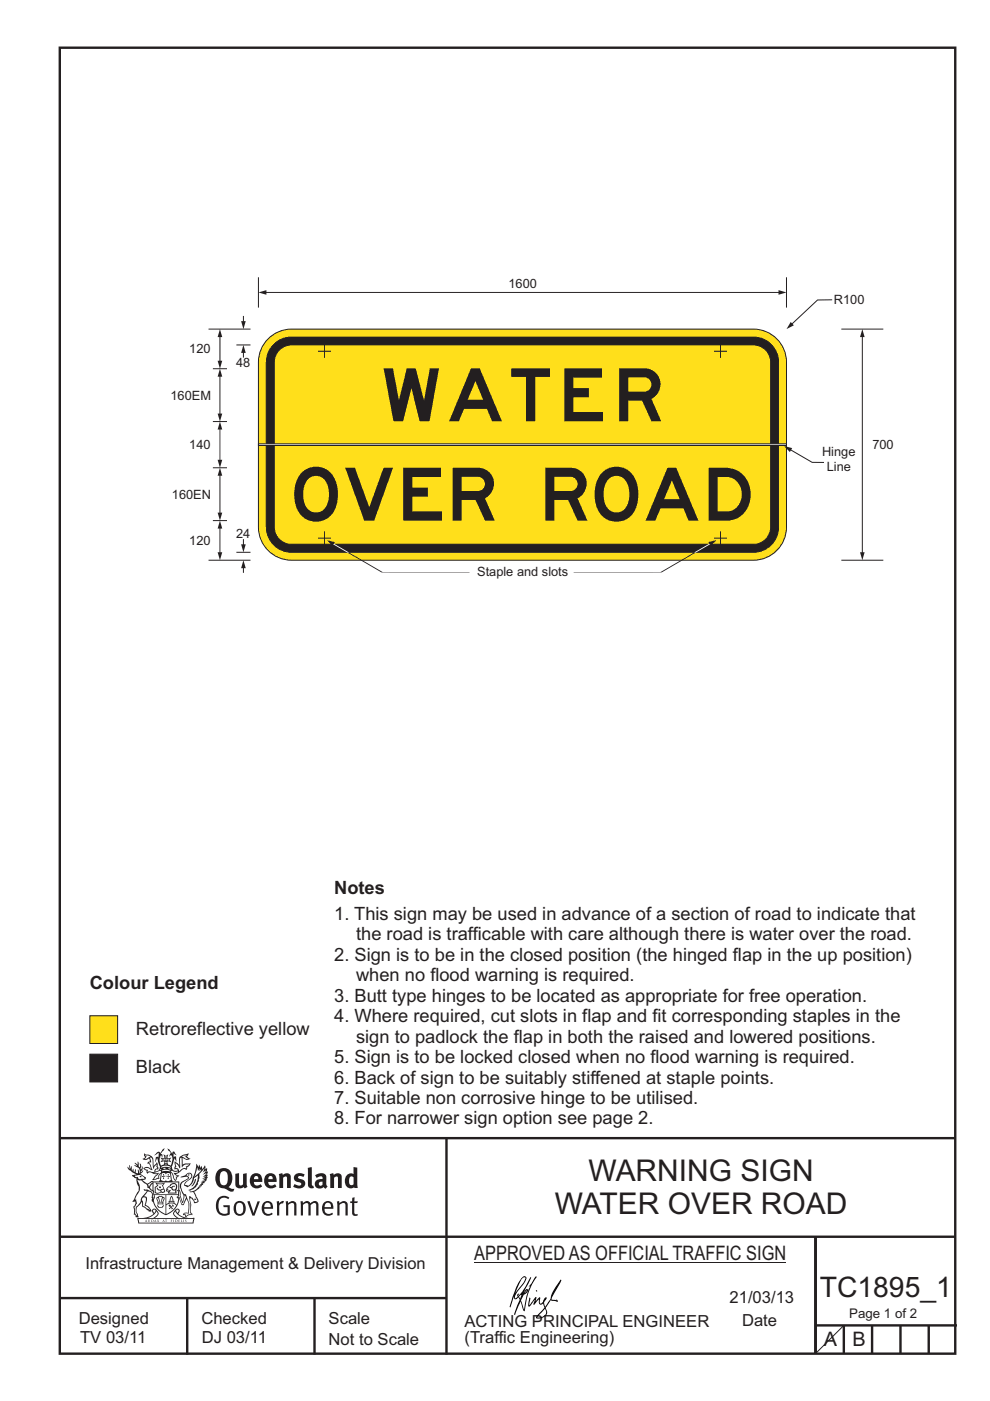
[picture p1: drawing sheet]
<svg xmlns="http://www.w3.org/2000/svg" width="210mm" height="297mm" viewBox="0 0 210 297" stroke-linecap="round" stroke-linejoin="round" font-family="sans-serif">
<g fill="none" stroke="#231f20" stroke-width=".51">
<path d="M12.7 10.1h189.9v276.9h-189.9zM12.7 241.3h189.9M94.7 241.4v45.8M12.7 275.2h82M12.7 262.2h190.1M39.7 275.2v12M66.7 275.2v12M173 262.2v24.8M173 281h30M179 281v6M185 281v6M191 281v6"/>
<path d="M197 281v6"/>
</g>
<path d="M100.6 267.7h66.2" fill="none" stroke="#231f20" stroke-width=".21"/>
<path d="M19.1 215.4h5.8v5.8h-5.8z" fill-rule="evenodd" fill="#ffdf1b" stroke="#231f20" stroke-width=".21"/>
<path d="M19.1 223.5h5.8v5.9h-5.8z" fill-rule="evenodd" fill="#231f20" stroke="#231f20" stroke-width=".21"/>
<path d="M56.5 72.2a7 7 0 0 1 5.3-2.4h98a7 7 0 0 1 7 7v35a7 7 0 0 1-7 7h-98a7 7 0 0 1-7-7v-35a7 7 0 0 1 1.7-4.6z" fill-rule="evenodd" fill="#ffdf1b" stroke="#231f20" stroke-width=".21"/>
<path d="M58.1 73a5.3 5.3 0 0 1 3.7-1.5h98a5.3 5.3 0 0 1 5.3 5.3v35a5.3 5.3 0 0 1-5.3 5.3h-98a5.3 5.3 0 0 1-5.3-5.3v-35a5.3 5.3 0 0 1 1.6-3.8z" fill-rule="evenodd" fill="#231f20" stroke="#231f20" stroke-width=".21"/>
<path d="M59.2 74.2a3.6 3.6 0 0 1 2.6-1.1h98a3.7 3.7 0 0 1 3.7 3.7v35a3.7 3.7 0 0 1-3.7 3.6h-98a3.7 3.7 0 0 1-3.6-3.6v-35a3.6 3.6 0 0 1 1-2.6z" fill-rule="evenodd" fill="#ffdf1b" stroke="#231f20" stroke-width=".21"/>
<path d="M176.5 63.6h-3.1l-5.5 5.1" fill="none" stroke="#231f20" stroke-width=".21"/>
<path d="M167.7 68.3l.7 .7-1.6 .8z" fill="#231f20"/>
<path d="M54.8 58.8v6.4M56.4 62h108.9" fill="none" stroke="#231f20" stroke-width=".21"/>
<g fill="#231f20">
<path d="M54.8 62l1.7-.5v1z"/>
<path d="M165.1 61.5l1.7 .5-1.7 .5z"/>
</g>
<path d="M166.8 58.8v6.4M167.7 95.4l4.6 2.6h2.5" fill="none" stroke="#231f20" stroke-width=".21"/>
<path d="M166.3 94.6l1.7 .4-.5 .8z" fill="#231f20"/>
<path d="M178.5 69.8h8.9M182.9 71.3v45.9M178.5 118.8h8.9" fill="none" stroke="#231f20" stroke-width=".21"/>
<g fill="#231f20">
<path d="M182.4 117.1h1l-.5 1.7z"/>
<path d="M182.9 69.8l.5 1.7h-1z"/>
</g>
<path d="M45.2 78.2h2.9M46.6 71.3v5.3M45.2 99.2h2.9M45.2 89.4h2.9" fill="none" stroke="#231f20" stroke-width=".21"/>
<g fill="#231f20">
<path d="M46.7 69.8l.4 1.7h-.9z"/>
<path d="M46.2 76.5h.9l-.4 1.7z"/>
</g>
<path d="M44.2 69.8h8.9M50.1 73.1h3M51.6 74.7v1.1" fill="none" stroke="#231f20" stroke-width=".21"/>
<path d="M51.6 73.1l.5 1.7h-1z" fill="#231f20"/>
<path d="M46.6 90.9v6.7M45.2 110.4h2.9" fill="none" stroke="#231f20" stroke-width=".21"/>
<g fill="#231f20">
<path d="M46.7 89.4l.4 1.7h-.9z"/>
<path d="M46.2 97.5h.9l-.4 1.7z"/>
</g>
<path d="M46.7 100.7v8.1" fill="none" stroke="#231f20" stroke-width=".21"/>
<g fill="#231f20">
<path d="M46.2 108.7h.9l-.4 1.7z"/>
<path d="M46.7 99.2l.4 1.7h-.9z"/>
</g>
<path d="M46.7 111.9v5.3" fill="none" stroke="#231f20" stroke-width=".21"/>
<g fill="#231f20">
<path d="M46.7 110.4l.4 1.7h-.9z"/>
<path d="M46.2 117.1h.9l-.4 1.7z"/>
</g>
<path d="M46.6 79.7v8.1" fill="none" stroke="#231f20" stroke-width=".21"/>
<g fill="#231f20">
<path d="M46.2 87.7h.9l-.4 1.7z"/>
<path d="M46.7 78.2l.4 1.7h-.9z"/>
</g>
<path d="M50.1 117.1h3M51.6 114.3v1.3" fill="none" stroke="#231f20" stroke-width=".21"/>
<path d="M51.1 115.4h1l-.5 1.7z" fill="#231f20"/>
<path d="M51.6 67v1.2M44.2 118.8h8.9" fill="none" stroke="#231f20" stroke-width=".21"/>
<path d="M51.1 68.1h1l-.5 1.7z" fill="#231f20"/>
<path d="M51.6 120.3v1.2" fill="none" stroke="#231f20" stroke-width=".21"/>
<path d="M51.6 118.8l.5 1.7h-1z" fill="#231f20"/>
<path d="M54.8 94.1h112v.4h-112z" fill-rule="evenodd" fill="#fff" stroke="#231f20" stroke-width=".21"/>
<path d="M67.4 74.5h2.8M68.8 73.1v2.8M151.4 74.5h2.8M152.8 73.1v2.8M67.4 114.1h2.8M68.8 112.7v2.8M70.7 115.3l10.3 6h18.6M151.4 114.1h2.8M152.8 112.7v2.8" fill="none" stroke="#231f20" stroke-width=".21"/>
<path d="M69.3 114.5l1.7 .4-.5 .9z" fill="#231f20"/>
<path d="M70.8 115.3l3.1 1.9" fill="none" stroke="#fff" stroke-width=".21"/>
<path d="M150.6 115.3l-10.4 6h-18.5" fill="none" stroke="#231f20" stroke-width=".21"/>
<path d="M150.2 114.9l1.7-.4-1.2 1.3z" fill="#231f20"/>
<path d="M150.5 115.3l-3.1 1.9" fill="none" stroke="#fff" stroke-width=".21"/>
<g fill="#231f20">
<path d="M47 248.5a2.55 2.55 0 0 0 0 2.7l.3 .1a.81 .81 0 0 0 1-.9v-.6a1.04 1.04 0 0 0-1.1-1.5zM46.3 248.1a1.82 1.82 0 0 1 2.1-.2 1.82 1.82 0 0 1 .9 1.9 2.29 2.29 0 0 1-.8 1.9l.7 .3h.5l-.2 .6a2.87 2.87 0 0 1-2-.7 2.12 2.12 0 0 1-1.7-3.1z" fill-rule="evenodd"/>
<path d="M49.9 248.9l.8-.2v2a.46 .46 0 0 0 .2 .6 .46 .46 0 0 0 .7-.2v-2.2l.7-.2v2.4l.2 .5-.6 .4-.2-.3a1.02 1.02 0 0 1-1.2 .2 1.02 1.02 0 0 1-.6-1.1z" fill-rule="evenodd"/>
<path d="M54 249.5l-.1 .5h.9a.49 .49 0 0 0-.2-.6 .49 .49 0 0 0-.6 .1zM53.4 249.2a1.34 1.34 0 0 1 1.6-.3 1.34 1.34 0 0 1 .6 1.5v.2h-1.7a.77 .77 0 0 0 .5 .8 .77 .77 0 0 0 .9-.3l.3 .4a1.59 1.59 0 0 1-2.1 .2 1.59 1.59 0 0 1-.4-2z" fill-rule="evenodd"/>
<path d="M57 249.5l-.1 .5h.9a.49 .49 0 0 0-.2-.6 .49 .49 0 0 0-.6 .1zM56.4 249.2a1.34 1.34 0 0 1 1.6-.3 1.34 1.34 0 0 1 .7 1.5v.2h-1.8a.77 .77 0 0 0 .5 .8 .77 .77 0 0 0 .9-.3l.3 .4a1.59 1.59 0 0 1-2 .2 1.59 1.59 0 0 1-.5-2z" fill-rule="evenodd"/>
<path d="M59.1 248.9l.8-.2 .1 .4a.95 .95 0 0 1 1-.3 .95 .95 0 0 1 .7 .8v2.3h-.8v-2.3a.46 .46 0 0 0-.8 .1v2.2h-.9z" fill-rule="evenodd"/>
<path d="M62.5 249.1a1.75 1.75 0 0 1 2.1-.1l-.2 .5-.6-.2a.43 .43 0 0 0-.6 .3l.4 .3a1.04 1.04 0 0 1 1.2 1.2 1.04 1.04 0 0 1-1.4 .9l-1.2-.4 .3-.6 1 .4 .4-.4a.88 .88 0 0 0-1-.5l-.4-.2-.1-.4z" fill-rule="evenodd"/>
<path d="M65.3 247.6l.8-.2 .1 3.8 .2 .2 .2 .5a.88 .88 0 0 1-1-.1 .88 .88 0 0 1-.3-1z" fill-rule="evenodd"/>
<path d="M67.8 250.6a.43 .43 0 0 0-.1 .7 .43 .43 0 0 0 .7-.1v-.7zM66.8 249.2a1.7 1.7 0 0 1 2.4 .1v1.8l.3 .4-.4 .5-.5-.3a1.03 1.03 0 0 1-1.7-.2 1.03 1.03 0 0 1 .8-1.5h.7v-.4a.8 .8 0 0 0-1.2 .1z" fill-rule="evenodd"/>
<path d="M69.9 248.9l.8-.2 .1 .4a.95 .95 0 0 1 1-.3 .95 .95 0 0 1 .7 .8v2.3h-.8v-2.3a.46 .46 0 0 0-.8 .1v2.2h-.8z" fill-rule="evenodd"/>
<path d="M74.3 249.5a1.48 1.48 0 0 0 0 1.7l.4 .1 .3-.2v-1.5l-.3-.2zM75 247.4l.8 .2 .1 4.3h-.7l-.1-.2a1.26 1.26 0 0 1-1.4 0 1.26 1.26 0 0 1-.6-1.3 1.29 1.29 0 0 1 .5-1.3 1.29 1.29 0 0 1 1.4-.2z" fill-rule="evenodd"/>
<path d="M46.4 253.9a1.72 1.72 0 0 1 2.2 0l-.2 .3a1.24 1.24 0 0 0-1.4-.1 1.24 1.24 0 0 0-.7 1.3 1.49 1.49 0 0 0 1.3 2l.7-.2v-1.3h-.9l-.1-.4h1.4v2a1.93 1.93 0 0 1-2.2-.1 1.93 1.93 0 0 1-.7-2.2l.2-.7z" fill-rule="evenodd"/>
<path d="M50.3 255.2a1.65 1.65 0 0 0 .3 2.2 .99 .99 0 0 0 1-1.5 .78 .78 0 0 0-.4-.8 .78 .78 0 0 0-.9 .1zM50 254.9a1.33 1.33 0 0 1 1.6-.1 1.33 1.33 0 0 1 .5 1.5 1.31 1.31 0 0 1-1.3 1.5 1.31 1.31 0 0 1-1.3-1.6l.1-.5z" fill-rule="evenodd"/>
<path d="M52.5 254.7l.4-.1 .9 2.6 .8-2.5h.5l-1.1 3h-.5z" fill-rule="evenodd"/>
<path d="M56.2 255.2l-.2 .7h1.4a.7 .7 0 0 0-.3-.8 .7 .7 0 0 0-.9 .1zM55.9 255a1.22 1.22 0 0 1 1.5-.2 1.22 1.22 0 0 1 .5 1.5h-1.9a.93 .93 0 0 0 .5 1 .93 .93 0 0 0 1.2-.2l.1 .3a1.43 1.43 0 0 1-1.7 .1 1.43 1.43 0 0 1-.6-1.7z" fill-rule="evenodd"/>
<path d="M58.7 254.8l.4-.2 .1 .5 .4-.3 .6-.2-.2 .6a.66 .66 0 0 0-.8 .6v1.9h-.4z" fill-rule="evenodd"/>
<path d="M60.6 254.8l.4-.2 .1 .5a.94 .94 0 0 1 1-.4 .94 .94 0 0 1 .8 .7v2.3h-.5l-.1-2.5a.81 .81 0 0 0-1.2 .3v2.2h-.4z" fill-rule="evenodd"/>
<path d="M63.7 254.7l.5-.1 .1 .5 .4-.3a.78 .78 0 0 1 1.1 .3 .9 .9 0 0 1 1-.5 .9 .9 0 0 1 .7 .8v2.3h-.4l-.1-2.5a.67 .67 0 0 0-1.1 .3v2.2h-.5v-2.4l-.4-.2-.7 .4v2.2h-.5z" fill-rule="evenodd"/>
<path d="M69 255.2l-.2 .7h1.4a.7 .7 0 0 0-.3-.8 .7 .7 0 0 0-.9 .1zM68.7 255a1.22 1.22 0 0 1 1.5-.2 1.22 1.22 0 0 1 .5 1.5h-1.9a.93 .93 0 0 0 .5 1 .93 .93 0 0 0 1.2-.2l.1 .3a1.44 1.44 0 0 1-1.7 .1 1.44 1.44 0 0 1-.6-1.7z" fill-rule="evenodd"/>
<path d="M71.4 254.8l.5-.2 .1 .5a.94 .94 0 0 1 1-.4 .94 .94 0 0 1 .7 .7v2.3h-.4l-.1-2.5a.81 .81 0 0 0-1.2 .3v2.2h-.5z" fill-rule="evenodd"/>
<path d="M74.7 254l.5-.2v.9h.7l-.1 .4h-.7l.1 2.2 .1 .1h.5l.1 .3a.75 .75 0 0 1-1.2-.6v-2h-.4v-.4h.4z" fill-rule="evenodd"/>
<path d="M30.8 244.9l1.1 .3-.9 .5h-.4l.5-.5zM31.8 245.5l.2-.1a2.44 2.44 0 0 1 .4 2l.1 .4 .7-1-.1 .6 .3 .3a.57 .57 0 0 0-.6 .8l-1-.2-.5 .2 .1-.5-.7-.2 .6-.2 1 .5 .1-.1-.6-1.3-.2-.1 .5-.1zM30.7 244.5l-.2 .4 .3 .4-.6 .4a1.04 1.04 0 0 0 1.4-.1l.2 .7h-.4l-.2 .4a.94 .94 0 0 1 .9 1.1l-.2-.1a1.16 1.16 0 0 0-1.5-.1l.3 .4 .4 .2 .1 .5 .2 .2v-.2a.94 .94 0 0 1 1.1 .2h.9l-1.2 1.2a1.13 1.13 0 0 0 1.2-.2l.4-.1-.1-.4 .5-.7a.83 .83 0 0 0-.6 1.1l-.3-.1-.7 .3 1.1-1.4-.5 .2-.5-.1 1.3-.5-.2-.2-.8 .4v-.3l.2-.2 .3 .1 .1-.3-.2-.4v-.6l-.2-.3-.6 .9v-.7a1.42 1.42 0 0 0-1.7-1.8z" fill-rule="evenodd"/>
<path d="M38.5 245.3l.5-.3 .7-.1-.6 .3 .8 .5h-.3zM38.3 245.5h.2l.1 2a1.69 1.69 0 0 1 1.5-.7l-.7 .5 .1 .5a1.1 1.1 0 0 0-1.5 .6l-.1-.5-.2-.2h-.5l.2-.4-.2-.7a1.42 1.42 0 0 1 .8 1.1l.2-.1zM37.1 246.2l.1 1-.2 .3v.5l.6-.1 .1 .2a.96 .96 0 0 1-1.1-.1l-.1 .1a1.06 1.06 0 0 0 1.3 .2v.1a.72 .72 0 0 1-1 .2l.3 .5 .6 .3-.4 .1-.1 .7-.3-.4-.3-1.1-.4-.4 .4 .9a1.54 1.54 0 0 0 .6 1.2l.2-.3a.58 .58 0 0 1 .5-.7l.1-.2h-.3l-.4-.3 .9-.5a.93 .93 0 0 1 1.1-.5l.1 .2 .2-.1 .1-.5a.99 .99 0 0 0 .7-.9l-1.3 .1-.4 .3v-1.5l.9 .4 .8-.3h-.3l-.5-.4 .4-.7-.7 .2a1.46 1.46 0 0 0-1.3 2.1v.4l-.2-.4z" fill-rule="evenodd"/>
<path d="M35.6 248.9l.2 .1-.1 .4h.3l-.3 .1v.5l-.1-.6h-.3l.3-.1z" fill-rule="evenodd"/>
<path d="M34.6 248.9l.2 .1-.1 .3 .4 .1h-.4v.6l-.1-.5-.3-.1h.3z" fill-rule="evenodd"/>
<path d="M34.3 248.8a.57 .57 0 0 1 .9 .2 .57 .57 0 0 1 .9-.2l.2 1.4-.2 .1a.57 .57 0 0 1-.9-.1 .69 .69 0 0 1-1.1 0zM34.2 248.1l-.3 2.1-.2 .4h2.9l-.1-.4-.3-2.1h-.2v.3l-.8-.1-.9 .1 .1-.3z" fill-rule="evenodd"/>
<path d="M34.2 252.4a.3 .3 0 0 0 .6 0 .3 .3 0 0 0-.6 0zM33.3 251l.3 .3-.3 .3a.79 .79 0 0 0 0 1.3l.8-.2-.1-.3a.55 .55 0 0 1-.7-.6h.1l.1 .3 .4 .1 .8-.2-.4-.7 .4-.3-.7 .1zM33 250.7l1.1 .2 .9-.2-.4 .7 .4 1.1a.56 .56 0 0 1-.8 .3l-.2 .1a.73 .73 0 0 1-.9 .1 .73 .73 0 0 1-.3-.9v-.4l.5-.4z" fill-rule="evenodd"/>
<path d="M35.6 251.9l.7-.5a.58 .58 0 0 1 1-.1 .58 .58 0 0 1-.5 .9l-.2-.3a.43 .43 0 0 1 .6-.3v-.1a.57 .57 0 0 0-.8 .2l-.2-.1-.3 .2 .4 .1a.55 .55 0 0 0 .9 .5v.5h-1.3l.3-.4-.1-.2-.6 .1 .2-.2-.2-.1zM35.4 251.8l-.1 .2a.39 .39 0 0 0 .2 .7l.3-.1-.2 .5h1.9l-.1-.8a.86 .86 0 0 0-.1-1.4 .86 .86 0 0 0-1.3 .4z" fill-rule="evenodd"/>
<path d="M36 254.8h.8v.2h-.8zM36.4 253.8l.2 .8h-.4zM36.4 253.5l-.3 .5-.1 .6h-.2v.4l-.7 .4 .1 .2a1.48 1.48 0 0 1 2.2 .1l.2-.1-.6-.5v-.5h-.2l-.1-.6z" fill-rule="evenodd"/>
<path d="M35.8 255.4l.3 .1 .2 .3 .3-.2-.2-.2a.38 .38 0 0 1 .4 .5l-.1-.2-.3 .3 .3 .2-.3 .2-.1-.3-.4 .3-.1-.2 .4-.3-.2-.1-.1 .1z" fill-rule="evenodd"/>
<path d="M34.5 254h.2v.2l-.3 .6h-.1zM33.6 255.3h.9v.2a.55 .55 0 0 1-.8 .4v-.2h-.2zM33.4 254h.2l.2 .8h-.2zM33.6 255h.8l.1 .1-.8 .1zM33.8 253.7h.5l-.2 1.1h-.2zM33.3 253.8l-.1 .3 .3 1.2a.48 .48 0 0 0-.1 .5 .48 .48 0 0 0 .4 .3l.6-.1a.49 .49 0 0 0 .2-.7l.3-1.2-.1-.3a1.42 1.42 0 0 0-1.5 0z" fill-rule="evenodd"/>
<path d="M33.6 251.6h.5l.1 .3h-.4z" fill-rule="evenodd"/>
<path d="M41.3 250.1l.3-.2-.2 .9-.6 .7h-.2l.5-.7z" fill-rule="evenodd"/>
<path d="M39.7 249l.3-.2 .5 .2a.88 .88 0 0 1-.6 1.1 1.22 1.22 0 0 0-.8 1.3l.5 .2a.72 .72 0 0 0 .9-.4l.5-.8 .2-.6 .8-.6v.3a2.85 2.85 0 0 1-2 2.8l.1 .1a2.13 2.13 0 0 0 1.9-1.5l-.1-.2a2.01 2.01 0 0 0 .3-1.8l1.2-1.3-.4 1 .7-.5-.7 1 .8-.4-.8 .8 .7-.1-.9 .5 .8-.1-.8 .4h.7l-.8 .3 .3 .2h-.4l.2 .4-.4-.1 .2 .3h-.4l.1 .3h-.1a2.16 2.16 0 0 1-2 1l.1 .2h.4a.76 .76 0 0 1 .7 .7l.5 1.2-.6 .2a1.45 1.45 0 0 0-1.2-1.3l.3 1.8-.1 1.9 .4 .2a1.07 1.07 0 0 0-1.2 .4v-.3l-.5-.2a.87 .87 0 0 1 1-.1l.1-.7a4.4 4.4 0 0 0-.6-3.1l-.1-.3h-.2a2.16 2.16 0 0 1-.7-2.2l.3-.3 1.2-.8a.55 .55 0 0 0-.4-.7zM37.8 252.4a.76 .76 0 0 1 .3 1.1l.6 1.6 .4-1.7 .2 .1a.61 .61 0 0 1-.1 .9l-.3 .9h-.2l-.7-1.6-.3 .1a1.18 1.18 0 0 0 .1-1.4zM41.8 247.5l.2 .8 .3-.6v.6l.3-.5a1.9 1.9 0 0 1-1.1 1.4l-.3 .3zM38.2 249.6l1.4-.1 .2 .1v.3l-.5 .3a1.26 1.26 0 0 0-1 1.9l.2 .7a1.84 1.84 0 0 1 .2 2l-.4-1.3a.96 .96 0 0 0-.4-1.3l-.4 .3a.78 .78 0 0 1-.1 1.3l.2 .2h.4l.4 1.1a.38 .38 0 0 0 .2 .4 .38 .38 0 0 0 .4-.1l.6-1.2a2.94 2.94 0 0 1 .3 2.5v.5l-.8-.1-.3 .4v.2l.4-.1 .1 .4 .2 .1a1.02 1.02 0 0 1 1.3-.5l-.1-.4-.3-.1 .2-1.7-.3-1.4 .1 .1a1.14 1.14 0 0 1 .7 .9 .63 .63 0 0 0 .9-.2 .63 .63 0 0 0-.2-.8l-.6-1.3 .9-.6 .2-.3 .2-.1v-.2h.3l-.1-.3h.4l-.1-.3 .5-.1-.2-.2 .5-.4 .1-.2-.3 .1 .5-.6-.3 .1 .3-.6-.4 .1 .4-.5v-.3l-.3 .2 .1-.6v-.3l-.4 .3-.1-.8-.5 .8-.2-.7-.2 .5-.3-.8-.1 .6-.5-.8-.1 1.4-.7 1.9a1.81 1.81 0 0 1-.9 1.4l-.6-.2a1.75 1.75 0 0 1 1.1-1.2 .75 .75 0 0 0 .1-1.3 .75 .75 0 0 0-1.2 .5z" fill-rule="evenodd"/>
<path d="M41.2 254.2l.3-.1 .1 .3h-.4z" fill-rule="evenodd"/>
<path d="M29.4 258.4h11.6l-.2 .8h-11.3zM31.3 258.2l.5-.1a2.48 2.48 0 0 0 1.4-1.3l.2 .6-.5 .5-.4 .3zM32.5 256.6l.3-.2 .2 .2-.3 .6zM37.2 256.8a2.65 2.65 0 0 0 1.8 1.4h-1.1l-.5-.3-.5-.5zM37.4 256.6l.2-.2 .3 .2-.3 .6zM29.2 258.2l.1 1.2h11.7l.3-1.1-.2-.1a4.1 4.1 0 0 1-3.3-.9l.3-.4-.1-.5a1.06 1.06 0 0 0-1.3 .9l.2 .4 .6 .5h-4.7l.3-.1a.84 .84 0 0 0 .6-.7 .84 .84 0 0 0-.5-.9l-.3-.2-.5 .1-.1 .5 .3 .4a4.2 4.2 0 0 1-3.4 .9z" fill-rule="evenodd"/>
<path d="M31 258.7l.1 .2h-.2zM31 258.6l-.3 .5 .4-.1 .2 .1z" fill-rule="evenodd"/>
<path d="M31.3 258.6h.2v.4a.25 .25 0 0 0 .3-.1 .25 .25 0 0 0-.1-.3h.1a.29 .29 0 0 1 0 .4 .29 .29 0 0 1-.4 0 .29 .29 0 0 1 0-.4z" fill-rule="evenodd"/>
<path d="M32.2 258.6a.22 .22 0 0 1 .3 .2 .22 .22 0 0 1-.3 .2zM32 258.6v.5a.33 .33 0 0 0 .5-.1 .33 .33 0 0 0 0-.4 .33 .33 0 0 0-.5 0z" fill-rule="evenodd"/>
<path d="M32.9 258.7l.1 .2h-.2zM32.9 258.6l-.2 .5 .3-.1 .2 .1z" fill-rule="evenodd"/>
<path d="M33.3 258.6h.2v.2l.3-.2-.2 .2 .2 .3-.3-.2-.1 .2h-.1l.2-.3z" fill-rule="evenodd"/>
<path d="M34.7 258.7l.1 .2h-.2zM34.7 258.6l-.3 .5 .4-.1 .2 .1z" fill-rule="evenodd"/>
<path d="M35 258.6h.4h-.1v.5h-.2l.1-.5z" fill-rule="evenodd"/>
<path d="M36.2 258.6h.3h-.2v.2h.2h-.2l.1 .3h-.2z" fill-rule="evenodd"/>
<path d="M36.7 258.6h.2v.5h-.2z" fill-rule="evenodd"/>
<path d="M37.3 258.6a.22 .22 0 0 1 .3 .2 .22 .22 0 0 1-.3 .2zM37.1 258.6v.5a.33 .33 0 0 0 .5-.1 .33 .33 0 0 0 0-.4 .33 .33 0 0 0-.5 0z" fill-rule="evenodd"/>
<path d="M37.8 258.6h.3h-.1v.2h.1h-.1v.2l.1 .1h-.3z" fill-rule="evenodd"/>
<path d="M38.3 258.6h.3l-.1 .4 .2 .1h-.4z" fill-rule="evenodd"/>
<path d="M38.9 258.6h.2v.5h-.2z" fill-rule="evenodd"/>
<path d="M39.3 258.6h.2l-.2 .1 .2 .2-.1 .2h-.1v-.2l.2 .1z" fill-rule="evenodd"/>
<path d="M34.2 247.4a1.51 1.51 0 0 1 2 .2 2.67 2.67 0 0 0-2.1 0zM35.7 247.6l.4 .2 .1 .2-.4-.1zM34.6 247.7l.4-.1 .2 .2h-.4zM34 247.9l.3 .1-.3 .1zM34.9 246.9l.3-.2 .2 .2zM34.9 245.7h.2v.4h-.2zM35 245.1l.2 .2 .2-.2-.1 .4h-.2zM35.1 246.3h.2l.1 .4-.2-.2-.2 .2zM35.3 245.7h.2v.4h-.2zM34.4 245.7l.3 .1v.2l-.3 .1 .2-.2zM35.7 245.8l.3-.1-.2 .2 .2 .2-.4-.1zM32.7 244.9l1-.5-.1 1-.2-.1-.4 .1-.2 1.1 .5-1 .2 .9a1.84 1.84 0 0 1 .3 1.7l.4 .1a2.48 2.48 0 0 1 2.2 .1l.2-.3-.2-.7 .7-1.7 .4 .6-.2-1-.2-.1-.2 .3v-.9l.6 .4-.6-.7h-.3l-.1 .4-.5-.8-.5-.3 .2 .4 .5 .6-.4 .7 .4-.3a2.06 2.06 0 0 1 0 2.2l-.6-.2-.1-.6 .1-.1 .8 .2-.4-.5 .4-.5-.7 .2-.2-.2 .2-.7-.5 .4-.5-.4 .2 .7-.2 .2-.7-.2 .4 .5-.4 .5 .7-.2 .2 .1-.2 .6-.5 .2a2.02 2.02 0 0 1 0-2.2l.3 .5-.1-.6-.3-.1 .8-1.2-.5 .3-.4 .7-.2-.3a.8 .8 0 0 0-.8 .5z" fill-rule="evenodd"/>
<path d="M29.2 250.1l.3 .2a.61 .61 0 0 1 .8 .3l.3 .2a.8 .8 0 0 1 .6 1l.4 .1 .5 .6a1 1 0 0 1 .5 1l-.1 .7v-.5h-.1a.96 .96 0 0 0-.8-1.3l-.3-.2h-.6l-.1-.1-.2 .1 .2 .3h.5l-1.1 1.4-.2 .9-.4 .6a1.33 1.33 0 0 0-.5 1.8l.2 .5a1.26 1.26 0 0 1-.5-1.4l-.1-.4a1.56 1.56 0 0 0 .4-1.7l-.3 .2 .2-.5a3.2 3.2 0 0 0 .7-3zM30.4 253.9h.4a2.06 2.06 0 0 1-.1 1.6l.7 .5 .4 .5-.6-.2-.8-.6-.1-.9a.51 .51 0 0 1 .1-.9zM28.6 249.3a1.52 1.52 0 0 1 2.1 .6l-1.1 .1-.2-.1-.2-.4-.4 .1zM27.5 247v.8l-.3-.4-.2 .1a3.1 3.1 0 0 0 2 1.5l-1 .1 .5 .6 .5 .1v1.1a1.84 1.84 0 0 1-.2 2.5l-.4 .9-.4 .4 .3 .1 .4-.1 .1 .4-.2 .5-.3 .2 .1 1.8 .2-.1 .2 .6h.2l.4-.1-.1-.5a1.3 1.3 0 0 1-.1-1.6l.8-1.1 .2 1.1 .6 .2 .4 .6 .2-.2 .2 .4 .5-.1a1.85 1.85 0 0 0-1.2-1.3l.1-.3a1.39 1.39 0 0 0 0-1.5h-.5l.5-.6a.66 .66 0 0 1 .9-.4 .66 .66 0 0 1 .3 .9l-.1 .4h.2v.1l-.2 .3 .2 .5 .2-.3a2.24 2.24 0 0 0 .1-2.2 .73 .73 0 0 1-.7-.6 .73 .73 0 0 1 .5-.8l.1-.2a.94 .94 0 0 0-.9 .8 .48 .48 0 0 1-.1-.5 .48 .48 0 0 1 .5-.3l.5-.3a.51 .51 0 0 0-.8 .2l-.5 .3-1-.8 .6-.1 .1-.5-1.1-.7 .5-.4v-.4l-.5 .5 .1-.2a.69 .69 0 0 0 .2-1.1v.5l-.3 .2 .1-1.1-.3-.2 .1 .6-.1 .2-.4-1.2v.6l-.7-.3 .6 .6-.6-.2 .2 .3a1 1 0 0 1 .8 1.5l-.2-.8v.8l-.5-.2-.1-.7-.2 .6-.2-.1v-.6l-.2 .4-.2-.2 .1-.7-.2 .5z" fill-rule="evenodd"/>
<path d="M29.5 249.5l.3-.2 .3 .3z" fill-rule="evenodd"/>
<path d="M32.4 250.5h5.6v2l-.2-.1v-1.7h-5.2v2.5h5.2v-.8l.1 .2-.1 1.1v-.3h-2.5v4a4.1 4.1 0 0 0 2.6-3.6l.1-.1a4 4 0 0 1-2.8 3.9 4.2 4.2 0 0 1-2.8-4.7l.1 1.3 .1-.1a3.8 3.8 0 0 0 2.5 3.3v-4h-2.5l-.2-.9z" fill-rule="evenodd"/>
<circle cx="40" cy="249.1" r=".17"/>
</g>
<path d="M179 281l-6 6" fill="none" stroke="#231f20" stroke-width=".21"/>
<g fill="#000">
<path d="M111.6 273.7l.2-.2-.5 .7zM110.4 274.5l.2 .1-.3 .8-.2-.5zM110.9 270.9h.5a9.3 9.3 0 0 1-2 3.1l-.1 .3 1-2.5zM110.6 271a14.7 14.7 0 0 0-2.2 4.9l-.3 1.2 .1 .1 .8-2.3a.42 .42 0 0 0 .2 .6 .42 .42 0 0 0 .6-.3l.2-.1 .2 .5-1.1 3.2h.2l1.1-2.9 .6 1.9 .2 .2 .2-.5a13.5 13.5 0 0 1 2-6.2l.4-.5-.1-.2-1.6 2.1 .4-.1a14.9 14.9 0 0 0-1.3 5.1l-.4-1.1a1.39 1.39 0 0 1 .2-1.9l.1-.2a.92 .92 0 0 0 .8-1.2 .75 .75 0 0 0-.8 .7l-.1 .2 1.6-3.4h-.1l-.4 .7a10.5 10.5 0 0 1-2.2 3.3l.2-.5a.32 .32 0 0 0-.4 .2 .32 .32 0 0 0 .1 .4l-.5 .4a3.2 3.2 0 0 1 1.1-2.3l.5-.6a2.49 2.49 0 0 0 .7-1.6l-.4-.2z" fill-rule="evenodd"/>
<path d="M113.7 273.6l.3 .2h-.3z" fill-rule="evenodd"/>
<path d="M115.6 277.5a1.15 1.15 0 0 1 .1 1.3 1.15 1.15 0 0 1-1.2 .5l-.6 .1zM112.2 275.2l-.2 1.6 .2 .2 1.2-1.5-.2 1.1 1.1-1.1a.94 .94 0 0 0 .4 1.1l.5-.3 .3 .9-1.2 1.3a.98 .98 0 0 0-.5 1 1.9 1.9 0 0 0 2.3-1.3l-.1-.2a1.02 1.02 0 0 1 .2-1.4l.6-1 1.5 .3-.2-.4v.2l-1.1-.1v-.3l2-3.6 .1-.2-.2-.2-1.7 2.8a6.6 6.6 0 0 1-1.6 2.9l-.1-.2a1.01 1.01 0 0 1 .4-1.4l.1-.2-.3-.1-.4 .4-.1 .5-.6 .4-.1-.4 .1-.9-.2-.1-.9 1 .3-1h-.2l-1.4 1.8 .3-1.5v-.1z" fill-rule="evenodd"/>
</g>
<g font-size="11.2" fill="#231f20">
<text x="81.4" y="89.3">WATER</text>
<text x="62.4" y="110.4">OVER</text>
<text x="115.7" y="110.4">ROAD</text>
</g>
<g font-size="6.3" fill="#231f20">
<text x="124.8" y="250.3">WARNING SIGN</text>
<text x="117.7" y="257.4">WATER OVER ROAD</text>
</g>
<text font-size="6" fill="#231f20" x="173.9" y="275">TC1895_1</text>
<g font-size="4.2" fill="#231f20">
<text x="100.6" y="267.2">APPROVED AS OFFICIAL TRAFFIC SIGN</text>
<text x="174.7" y="285.5">A</text>
<text x="180.8" y="285.5">B</text>
</g>
<g font-size="3.9" fill="#231f20">
<text x="70.9" y="189.5">Notes</text>
<text x="70.9" y="195.1">1. This sign may be used in advance of a section of road to indicate that</text>
<text x="70.9" y="203.7">2. Sign is to be in the closed position (the hinged flap in the up position)</text>
<text x="75.5" y="199.4">the road is trafficable with care although there is water over the road.</text>
<text x="19" y="209.7">Colour Legend</text>
<text x="75.5" y="208.1">when no flood warning is required.</text>
<text x="70.9" y="212.4">3. Butt type hinges to be located as appropriate for free operation.</text>
<text x="28.8" y="219.4">Retroreflective yellow</text>
<text x="70.9" y="216.7">4. Where required, cut slots in flap and fit corresponding staples in the</text>
<text x="75.5" y="221.1">sign to padlock the flap in both the raised and lowered positions.</text>
<text x="28.8" y="227.5">Black</text>
<text x="70.9" y="225.4">5. Sign is to be locked closed when no flood warning is required.</text>
<text x="70.9" y="229.7">6. Back of sign to be suitably stiffened at staple points.</text>
<text x="70.9" y="234.1">7. Suitable non corrosive hinge to be utilised.</text>
<text x="70.9" y="238.4">8. For narrower sign option see page 2.</text>
</g>
<g font-size="3.5" fill="#231f20">
<text x="18.1" y="269.1">Infrastructure Management &amp; Delivery Division</text>
<text x="16.7" y="280.7">Designed</text>
<text x="42.7" y="280.7">Checked</text>
<text x="69.7" y="280.7">Scale</text>
<text x="98.5" y="281.4">ACTING PRINCIPAL ENGINEER</text>
<text x="154.7" y="276.2">21/03/13</text>
<text x="157.4" y="281.2">Date</text>
<text x="17" y="284.8">TV 03/11</text>
<text x="42.8" y="284.8">DJ 03/11</text>
<text x="69.7" y="285.2">Not to Scale</text>
<text x="98.5" y="284.8">(Traffic Engineering)</text>
</g>
<text font-size="2.8" fill="#231f20" x="180.1" y="279.5">Page 1 of 2</text>
<g font-size="2.7" fill="#231f20">
<text x="107.9" y="61">1600</text>
<text x="176.9" y="64.4">R100</text>
<text x="40.1" y="74.9">120</text>
<text x="50.1" y="77.9">48</text>
<text x="36.2" y="84.7">160EM</text>
<text x="40.1" y="95.2">140</text>
<text x="185" y="95.2">700</text>
<text x="174.4" y="96.7">Hinge</text>
<text x="175.3" y="99.8">Line</text>
<text x="36.5" y="105.7">160EN</text>
<text x="40.1" y="115.5">120</text>
<text x="50.1" y="114.1">24</text>
<text x="101.2" y="122.2">Staple and slots</text>
</g>
</svg>
